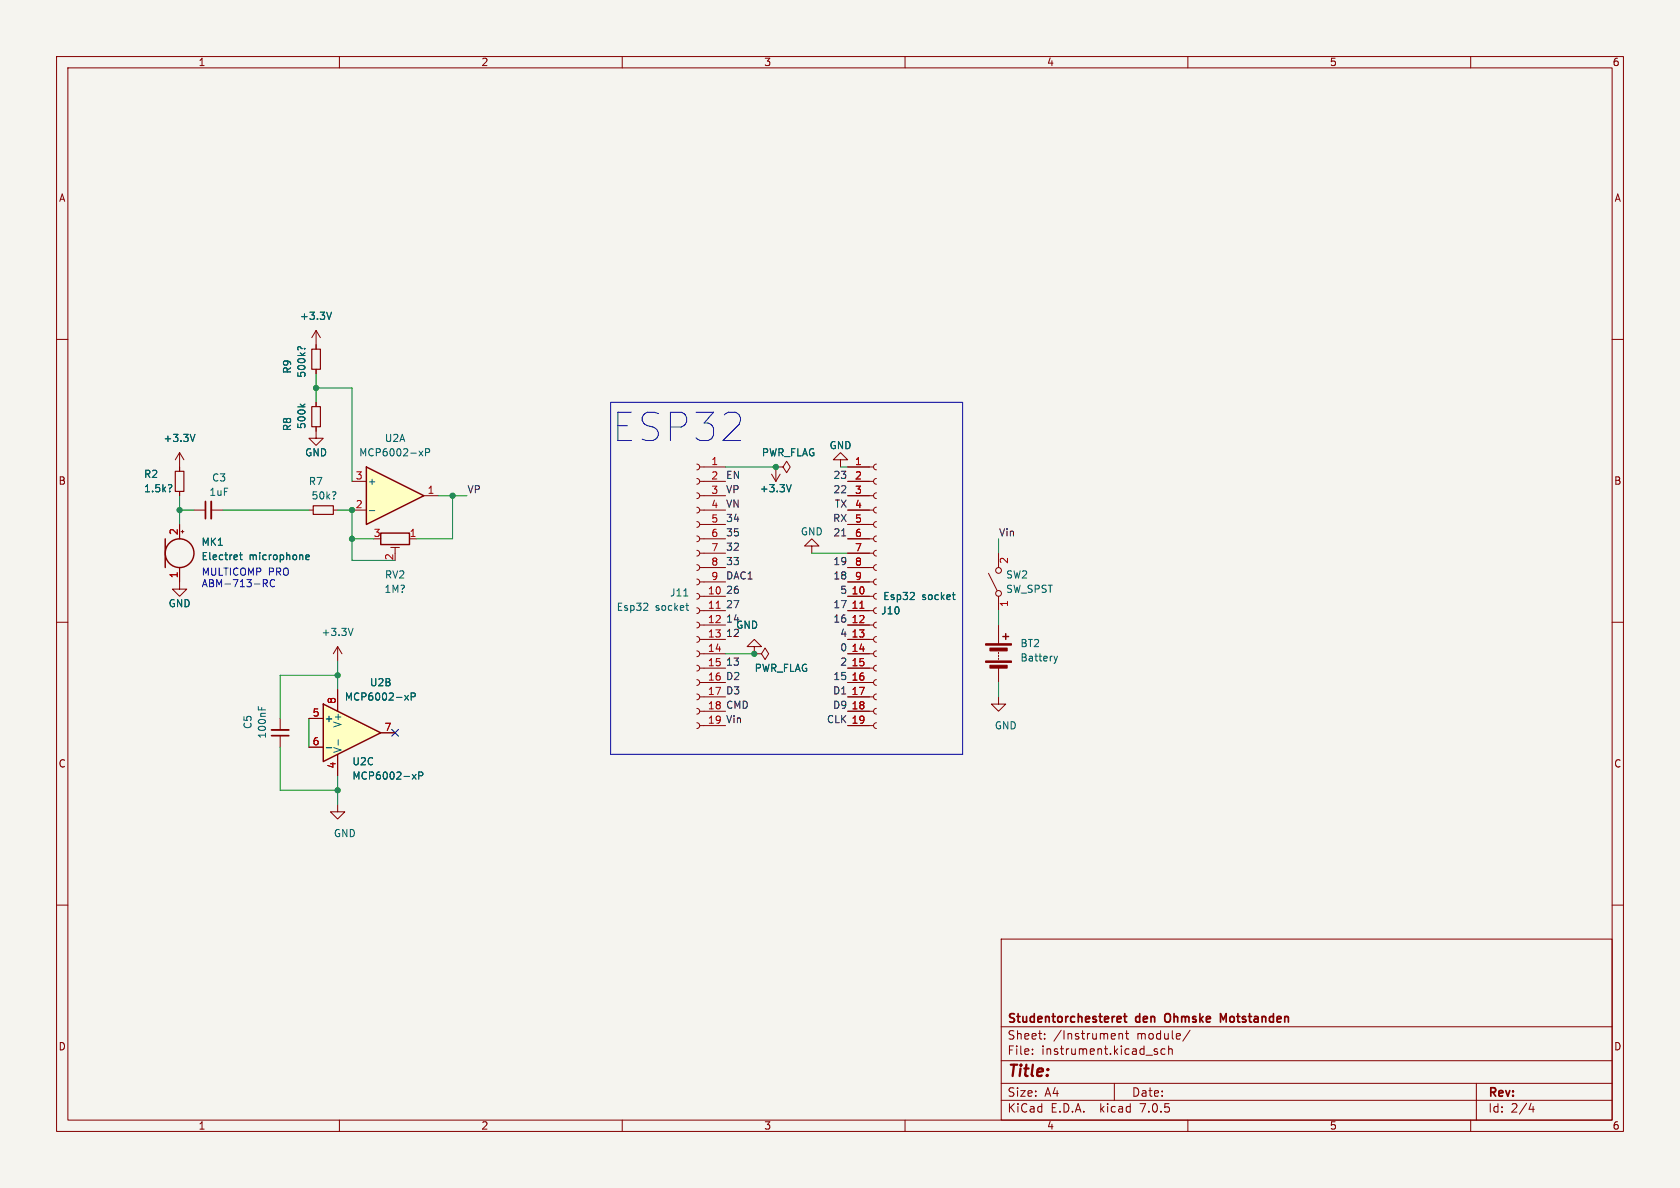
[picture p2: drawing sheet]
<svg xmlns="http://www.w3.org/2000/svg" width="297mm" height="210mm" viewBox="0 0 297 210" stroke-linecap="round" stroke-linejoin="round" font-family="sans-serif">
<path d="M0 0h297v210h-297z" fill="#f5f4ef" stroke="#f5f4ef" stroke-width=".18"/>
<g fill="none" stroke="#840000" stroke-width=".18">
<path d="M10 10h277v190h-277zM12 12h273v186h-273zM60 10v2M110 10v2M160 10v2M210 10v2M260 10v2M10 60h2M55.9 58.4v3.3M55.9 58.4l-.8 1.3M55.9 58.4l.7 1.3M285 60h2"/>
<path d="M55.9 65.3v.7M55.9 71.1v.8M55.9 75.4v.8M31.7 80l-.7 1.3M31.7 80v3.3M31.7 86.9v.7M31.7 80l.8 1.3M34.3 90.2h2M37.3 90.2h2.1M10 110h2M59.7 114.3l-.8 1.3M59.7 114.3v2.5"/>
<path d="M59.7 114.3l.8 1.3M133.3 114.3h1.3l-1.3-1.3-1.2 1.3h1.2v1.3M285 110h2M59.7 121.9v3.8M59.7 133.4v3.8M10 160h2M285 160h2M177 166h108v32h-108zM60 198v2M110 198v2M160 198v2M177 194.5h108"/>
<path d="M177 191.5h108M177 187.5h108M177 181.5h108M182.5 186.3v.1M182.5 185.5v.1M184.7 183.6v.1M184.7 182.8v.1M197 191.5v3M197.8 182.7v1M197.8 182.8l.2-.1 .4 .1 .1 .9M199 182.7h.5M199.2 182.2v1.3l.3 .2"/>
<path d="M204.1 185.8l.4 .1 .2 .2-.1 .2-.4 .1M204.1 185.5h.5M206 185.5l-.5-.1-.3 .3v.4l.2 .2h.6M206.6 185.5l.2-.1 .4 .1v.9M206.6 184.9v1.5M210 198v2M210.4 182.1l-1.3 2M260 198v2M261 191.5v6.5M270.7 195l-.4 1.1h.9M271 195.6v1"/>
</g>
<path d="M36.3 88.6v3.1M197.7 179.7l.4 .1 .1 .2-.7 .2M198.6 179.7h.6M198.8 179.2v1.3l.4 .2M198.1 180.6l-.4 .1M216.3 180.3l-.5-1.1v1.5" fill="none" stroke="#840000" stroke-width=".3"/>
<path d="M37.3 88.6v3.1" fill="none" stroke="#840000" stroke-width=".33"/>
<path d="M55.1 61.7h1.5v3.6h-1.5zM55.1 71.9h1.5v3.5h-1.5zM31 83.3h1.5v3.6h-1.5z" fill="none" stroke="#840000" stroke-width=".2"/>
<path d="M58.6 55.2l-.4 1.3M34.5 76.8l-.5 1.2M53.1 71.4l.5 .5M53.3 61.6l-.2-.3h-.3l-.2 .2v.3M53.9 71.4l-.5 .4M30.2 85.7l.2 .3-.3 .2M62.4 111.1l-.4 1.2M59.8 130.8v.9M72.9 136.9l.7 .8M73.6 136.9l-.7 .8M74 137.1h.6l.2-.2-.1-.3-.7-.1v1.2" fill="none" stroke="#006464" stroke-width=".18"/>
<path d="M57.1 124.5l10.2 5-10.2 5.1z" fill="#ffffc2"/>
<path d="M57.1 124.5l10.2 5-10.2 5.1z" fill="none" stroke="#840000" stroke-width=".25"/>
<path d="M55.9 76.2v1.3h-1.3l1.3 1.2 1.2-1.2h-1.2M54.6 90.2h.8M58.9 90.2h.8M137.2 82.6h1.2l.7-1.1 .6 1.1-.6 1-.7-1M137.2 82.6h.1M54.6 127h2.5M54.6 132.1h2.5M67.3 129.5h2.5" fill="none" stroke="#840000" stroke-width=".18"/>
<path d="M59.3 87v.4M57.7 132.2h.9M71.5 122.9l.7 .9M72.2 122.9l-.7 .9M72.7 123.2l.6-.1 .1-.2v-.3l-.7-.1v1.3" fill="none" stroke="#006464" stroke-width=".18"/>
<path d="M55.4 89.4h3.5v1.5h-3.5z" fill="none" stroke="#840000" stroke-width=".2"/>
<path d="M64.8 82.6l10.1 5-10.1 5.1z" fill="#ffffc2"/>
<g fill="none" stroke="#840000" stroke-width=".25">
<path d="M29.2 95.3v5M64.8 82.6l10.1 5-10.1 5.1zM67.3 94.2h5.1v2.1h-5.1zM177.3 112.5h1M177.8 112v1"/>
<circle cx="31.7" cy="97.8" r="2.54"/>
</g>
<g fill="none" stroke="#840000" stroke-width=".18">
<path d="M55.9 61v.7M55.9 65.3v.7M55.9 71.1v.8M55.9 75.4v.8M31.7 82.6v.7M31.7 86.9v.7M31.7 92.7v2.6M32 94h.5M32.3 93.7v.5M62.2 90.2h2.6M62.2 85.1h2.6M69.1 96.8h1.5"/>
<path d="M69.8 96.8v1M72.4 95.3h1.3M74.9 87.6h2.6M123.2 99.8l.4 .2 .1 .3-.2 .4-.3 .1M123.2 97.3l.4 .1 .1 .4-.2 .4-.3 .1M123.2 94.7l.4 .2 .1 .4-.2 .3-.3 .2M123.2 92.2l.4 .2 .1 .3-.2 .4-.3 .1M123.2 89.7l.4 .1 .1 .4-.2 .3-.3 .2M123.2 87.1l.4 .2 .1 .3-.2 .4-.3 .1M123.2 84.6l.4 .1 .1 .4-.2 .4-.3 .1M123.2 82l.4 .2 .1 .4-.2 .3-.3 .2M123.7 87.6h4.6"/>
<path d="M123.7 90.2h4.6M123.7 85.1h4.6M123.7 95.3h4.6M123.7 97.8h4.6M123.7 92.7h4.6M123.7 82.6h4.6M136.4 83.8l.8 1.3M137.2 82.6h.1M137.2 82.6v2.5M137.9 83.8l-.7 1.3M143.5 96.5h-1.3l1.3-1.2 1.3 1.2h-1.3v1.3M148.6 81.3h-1.3l1.3-1.3 1.3 1.3h-1.3v1.3"/>
<path d="M149.9 87.6h4.5M149.9 90.2h4.5M149.9 85.1h4.5M149.9 95.3h4.5M149.9 97.8h4.5M149.9 92.7h4.5M149.9 82.6h4.5M154.9 99.8l-.3 .2-.2 .3 .2 .4 .3 .1M154.9 97.3l-.3 .1-.2 .4 .2 .3 .3 .2M154.9 94.7l-.3 .2-.2 .3 .2 .4 .3 .2M154.9 92.2l-.3 .1-.2 .4 .2 .4 .3 .1M154.9 89.7l-.3 .1-.2 .4 .2 .3 .3 .2"/>
<path d="M154.9 87.1l-.3 .2-.2 .3 .2 .4 .3 .1M154.9 84.6l-.3 .1-.2 .4 .2 .3 .3 .2M154.9 82l-.3 .2-.2 .3 .2 .4 .3 .2M176.5 97.8v2.5M31.7 100.3v3.8h-1.2l1.2 1.3 1.3-1.3h-1.3M123.2 117.6l.4 .2 .1 .3-.2 .4-.3 .1M123.2 115.1l.4 .1 .1 .4-.2 .3-.3 .2M123.2 112.5l.4 .2 .1 .3-.2 .4-.3 .1M123.2 110l.4 .1 .1 .4-.2 .4-.3 .1M123.2 107.4l.4 .2 .1 .4-.2 .3-.3 .2M123.2 104.9l.4 .2 .1 .3-.2 .4-.3 .1M123.2 102.4l.4 .1 .1 .4-.2 .3-.3 .2"/>
<path d="M123.7 118.1h4.6M123.7 115.6h4.6M123.7 113h4.6M123.7 110.5h4.6M123.7 108h4.6M123.7 105.4h4.6M123.7 102.9h4.6M123.7 100.3h4.6M133.3 115.6h1.3l.7-1 .6 1-.6 1-.7-1M133.3 115.6h.1M149.9 118.1h4.5M149.9 115.6h4.5"/>
<path d="M149.9 113h4.5M149.9 110.5h4.5M149.9 108h4.5M149.9 105.4h4.5M149.9 102.9h4.5M149.9 100.3h4.5M154.9 117.6l-.3 .1-.2 .4 .2 .4 .3 .1M154.9 115.1l-.3 .1-.2 .4 .2 .3 .3 .2M154.9 112.5l-.3 .2-.2 .3 .2 .4 .3 .1M154.9 110l-.3 .1-.2 .4 .2 .3 .3 .2M154.9 107.4l-.3 .2-.2 .3 .2 .4 .3 .2M154.9 104.9l-.3 .1-.2 .4 .2 .4 .3 .1"/>
<path d="M154.9 102.4l-.3 .1-.2 .4 .2 .3 .3 .2M174.8 101.3l1.5 3.1M176.5 105.4v2.6M176.5 110.5v3.3M176.5 115.3v.3M176.5 115.8v.3M176.5 116.3v.3M176.5 118.1v2.6M49.5 127v2M49.5 130v2.1M54.6 127h2.5M54.6 132.1h2.5"/>
<path d="M59.7 121.9v3.8M59.7 133.4v3.8M67.3 129.5h2.5M123.2 127.8l.4 .1 .1 .4-.2 .3-.3 .2M123.2 125.2l.4 .2 .1 .3-.2 .4-.3 .1M123.2 122.7l.4 .1 .1 .4-.2 .4-.3 .1M123.2 120.1l.4 .2 .1 .4-.2 .3-.3 .2M123.7 128.3h4.6M123.7 125.7h4.6M123.7 123.2h4.6M123.7 120.7h4.6M149.9 128.3h4.5"/>
<path d="M149.9 125.7h4.5M149.9 123.2h4.5M149.9 120.7h4.5M154.9 127.8l-.3 .1-.2 .4 .2 .3 .3 .2M154.9 125.2l-.3 .2-.2 .3 .2 .4 .3 .1M154.9 122.7l-.3 .1-.2 .4 .2 .3 .3 .2M154.9 120.1l-.3 .2-.2 .3 .2 .4 .3 .2M176.5 123.2v1.3h1.3l-1.3 1.2-1.2-1.2h1.2M59.7 142.2v1.3h1.3l-1.3 1.3-1.3-1.3h1.3"/>
<circle cx="176.5" cy="104.9" r=".51"/>
<circle cx="176.5" cy="100.8" r=".51"/>
</g>
<g fill="none" stroke="#006464" stroke-width=".18">
<path d="M58.6 55.2l-.4 1.3M34.5 76.8l-.5 1.2M53.1 71.4l.5 .5M53.3 61.6l-.2-.3h-.3l-.2 .2v.3M53.9 71.4l-.5 .4M74.1 79.7l.6 .9M74.7 79.7l-.6 .9M75.2 80l.6-.1 .2-.2-.1-.3-.7-.1v1.3M30.2 85.7l.2 .3-.3 .2M42.3 98.1h.5M42.5 97.7v1.1l.3 .1M54.1 98.5l.6-.1-.1-.2-.3-.1-.2 .2v.6h.5"/>
<path d="M65.3 90.3h1M139.9 85.7l-.4 1.2M113.7 107.9h.8M114.5 106.7v.5M120.9 105.4h.7M121.2 107h.5M121.5 107.8l.2 .1M160.9 106h.8M161.6 104.8v.5M168.4 105.1h.4M168.6 105.9l.2 .1M186.3 116l.3 .8"/>
<path d="M186.6 116.8l-.1 .4M186.9 116l-.3 .8M45.7 124.9v.6M57.7 132.2h.9M59.8 130.8v.9M71.5 122.9l.7 .9M72.2 122.9l-.7 .9M72.7 123.2l.6-.1 .1-.2v-.3l-.7-.1v1.3M72.9 136.9l.7 .8M73.6 136.9l-.7 .8M74 137.1h.6l.2-.2-.1-.3-.7-.1v1.2"/>
</g>
<path d="M126.6 107.5h.7M152 107.5h.7" fill="none" stroke="#a90000" stroke-width=".18"/>
<path d="M48 129h3.1" fill="none" stroke="#840000" stroke-width=".33"/>
<path d="M48 130h3.1" fill="none" stroke="#840000" stroke-width=".3"/>
<g fill="#840000" stroke="#840000" stroke-width=".18">
<path d="M174.2 116.8h4.6v.3h-4.6z"/>
<path d="M174.2 113.8h4.6v.2h-4.6z"/>
<path d="M175 117.6h3.1v.5h-3.1z"/>
<path d="M175 114.6h3.1v.5h-3.1z"/>
</g>
<path d="M107.9 71.1h62.3v62.3h-62.3zM46.8 103.1l.5 .6M47 102.5l.3 .2-.1 .3-.7 .1M48.2 102.5a.66 .66 0 0 0-.5 .6 .66 .66 0 0 0 .6 .6l.2-.1M48.3 102.5l.2 .1" fill="none" stroke="#0000c2" stroke-width=".18"/>
<g fill="none" stroke="#009600" stroke-width=".18">
<path d="M55.9 68.6h6.3v16.5M55.9 66v5.1M31.7 90.2h2.6M31.7 87.6v5.1M39.4 90.2h15.2M59.7 90.2h2.5v8.9h7.6M62.2 95.3h3.8M77.5 87.6h5M80 87.6v7.7h-6.3M128.3 82.6h8.9M143.5 97.8h6.4M148.6 82.6h1.3"/>
<path d="M176.5 95.3v2.5M59.7 116.8v5.1M59.7 119.4h-10.2v7.6M128.3 115.6h5M176.5 108v2.5M49.5 132.1v7.6h10.2M54.6 127v5.1M59.7 137.2v5M176.5 120.7v2.5"/>
</g>
<path d="M69.2 128.9l1.3 1.2M70.5 128.9l-1.3 1.2" fill="none" stroke="#000084" stroke-width=".18"/>
<g fill="#009600" stroke="#009600" stroke-width=".18">
<circle cx="62.2" cy="95.3" r=".46"/>
<circle cx="62.2" cy="90.2" r=".46"/>
<circle cx="59.7" cy="119.4" r=".46"/>
<circle cx="55.9" cy="68.6" r=".46"/>
<circle cx="31.7" cy="90.2" r=".46"/>
<circle cx="59.7" cy="139.7" r=".46"/>
<circle cx="133.3" cy="115.6" r=".46"/>
<circle cx="80" cy="87.6" r=".46"/>
<circle cx="137.2" cy="82.6" r=".46"/>
</g>
<text font-size="7" fill="#0000c2" x="107.9" y="78.5">ESP32</text>
<text font-size="2.8" fill="#840000" x="178" y="190.8">Title:</text>
<g font-size="2.1" fill="#840000">
<text x="178" y="183.9">Sheet:</text>
<text x="178" y="181.1">Studentorchesteret</text>
<text x="186.2" y="183.9">/Instrument</text>
<text x="200.7" y="181.1">den</text>
<text x="200.9" y="183.9">module/</text>
<text x="206.3" y="181.1">Ohmske</text>
<text x="216.6" y="181.1">Motstanden</text>
<text x="178" y="186.6">File:</text>
<text x="184" y="186.6">instrument.kicad_sch</text>
<text x="178" y="196.8">KiCad</text>
<text x="178" y="194">Size:</text>
<text x="184.6" y="194">A4</text>
<text x="185.7" y="196.8">E.D.A.</text>
<text x="194.4" y="196.8">kicad</text>
<text x="200" y="194">Date:</text>
<text x="201.5" y="196.8">7.0.5</text>
<text x="263" y="194.2">Rev:</text>
<text x="263" y="196.8">Id:</text>
<text x="267" y="196.8">2/4</text>
</g>
<g font-size="1.8" fill="#840000">
<text x="35" y="11.8">1</text>
<text x="85" y="11.8">2</text>
<text x="135" y="11.8">3</text>
<text x="185" y="11.8">4</text>
<text x="235" y="11.8">5</text>
<text x="285" y="11.8">6</text>
<text x="10.4" y="35.8">A</text>
<text x="285.4" y="35.8">A</text>
<text x="10.3" y="85.8">B</text>
<text x="285.3" y="85.8">B</text>
<text x="10.3" y="135.8">C</text>
<text x="285.3" y="135.8">C</text>
<text x="10.3" y="185.8">D</text>
<text x="285.3" y="185.8">D</text>
<text x="35" y="199.8">1</text>
<text x="85" y="199.8">2</text>
<text x="135" y="199.8">3</text>
<text x="185" y="199.8">4</text>
<text x="235" y="199.8">5</text>
<text x="285" y="199.8">6</text>
</g>
<g font-size="1.8" fill="#006464">
<text x="53" y="56.7">+3.3V</text>
<text x="51.6" y="66.1" transform="rotate(-90 51.6 66.1)">R9</text>
<text x="54.2" y="66.8" transform="rotate(-90 54.2 66.8)">500k?</text>
<text x="51.6" y="76.3" transform="rotate(-90 51.6 76.3)">R8</text>
<text x="54.2" y="75.9" transform="rotate(-90 54.2 75.9)">500k</text>
<text x="28.8" y="78.3">+3.3V</text>
<text x="53.9" y="80.8">GND</text>
<text x="63.4" y="80.8">MCP6002-xP</text>
<text x="68" y="78.3">U2A</text>
<text x="134.6" y="80.8">PWR_FLAG</text>
<text x="146.6" y="79.6">GND</text>
<text x="25.4" y="84.6">R2</text>
<text x="25.4" y="87.2">1.5k?</text>
<text x="36.9" y="87.8">1uF</text>
<text x="37.4" y="85.3">C3</text>
<text x="54.5" y="85.9">R7</text>
<text x="55" y="88.5">50k?</text>
<text x="64.9" y="85.9">+</text>
<text x="134.3" y="87.2">+3.3V</text>
<text x="141.5" y="94.8">GND</text>
<text x="35.6" y="96.6">MK1</text>
<text x="35.6" y="99.2">Electret</text>
<text x="44" y="99.2">microphone</text>
<text x="29.8" y="107.5">GND</text>
<text x="67.9" y="105">1M?</text>
<text x="68" y="102.4">RV2</text>
<text x="118.4" y="105.6">J11</text>
<text x="156.1" y="106.2">Esp32</text>
<text x="162.9" y="106.2">socket</text>
<text x="177.8" y="102.4">SW2</text>
<text x="177.8" y="105">SW_SPST</text>
<text x="56.8" y="112.6">+3.3V</text>
<text x="109" y="108.1">Esp32</text>
<text x="115.8" y="108.1">socket</text>
<text x="128.3" y="112.7">12</text>
<text x="128.3" y="110.1">14</text>
<text x="130.1" y="111.3">GND</text>
<text x="155.7" y="108.8">J10</text>
<text x="133.4" y="118.9">PWR_FLAG</text>
<text x="180.3" y="114.6">BT2</text>
<text x="180.3" y="117.1">Battery</text>
<text x="60.9" y="124">MCP6002-xP</text>
<text x="65.3" y="121.5">U2B</text>
<text x="44.6" y="128.9" transform="rotate(-90 44.6 128.9)">C5</text>
<text x="47.2" y="130.6" transform="rotate(-90 47.2 130.6)">100nF</text>
<text x="57.3" y="127.8">+</text>
<text x="60.5" y="128.6" transform="rotate(-90 60.5 128.6)">V+</text>
<text x="175.8" y="129.1">GND</text>
<text x="60.5" y="133.2" transform="rotate(-90 60.5 133.2)">V-</text>
<text x="62.2" y="135.4">U2C</text>
<text x="62.2" y="138">MCP6002-xP</text>
<text x="59" y="148.1">GND</text>
</g>
<g font-size="1.8" fill="#a90000">
<text x="125.7" y="82.3">1</text>
<text x="151.1" y="82.3">1</text>
<text x="62.8" y="89.9">2</text>
<text x="62.8" y="84.8">3</text>
<text x="75.5" y="87.4">1</text>
<text x="125.7" y="84.8">2</text>
<text x="125.7" y="87.4">3</text>
<text x="125.7" y="89.9">4</text>
<text x="151.1" y="84.8">2</text>
<text x="151.1" y="87.4">3</text>
<text x="151.1" y="89.9">4</text>
<text x="31.5" y="94.6" transform="rotate(-90 31.5 94.6)">2</text>
<text x="66" y="95">3</text>
<text x="72.4" y="95">1</text>
<text x="125.7" y="92.5">5</text>
<text x="125.7" y="95">6</text>
<text x="151.1" y="92.5">5</text>
<text x="151.1" y="95">6</text>
<text x="69.6" y="99.1" transform="rotate(-90 69.6 99.1)">2</text>
<text x="125.7" y="97.5">7</text>
<text x="125.7" y="100.1">8</text>
<text x="151.1" y="97.5">7</text>
<text x="151.1" y="100.1">8</text>
<text x="178.4" y="99.7" transform="rotate(-90 178.4 99.7)">2</text>
<text x="31.5" y="102.3" transform="rotate(-90 31.5 102.3)">1</text>
<text x="125.1" y="105.2">10</text>
<text x="125.1" y="107.7">11</text>
<text x="125.7" y="102.6">9</text>
<text x="150.5" y="105.2">10</text>
<text x="150.5" y="107.7">11</text>
<text x="151.1" y="102.6">9</text>
<text x="178.4" y="107.3" transform="rotate(-90 178.4 107.3)">1</text>
<text x="125.1" y="110.2">12</text>
<text x="125.1" y="112.8">13</text>
<text x="150.5" y="110.2">12</text>
<text x="150.5" y="112.8">13</text>
<text x="125.1" y="115.3">14</text>
<text x="125.1" y="117.9">15</text>
<text x="150.5" y="115.3">14</text>
<text x="150.5" y="117.9">15</text>
<text x="59.4" y="124.5" transform="rotate(-90 59.4 124.5)">8</text>
<text x="150.5" y="120.4">16</text>
<text x="150.5" y="122.9">17</text>
<text x="150.5" y="125.5">18</text>
<text x="55.2" y="126.7">5</text>
<text x="55.2" y="131.8">6</text>
<text x="67.9" y="129.3">7</text>
<text x="150.5" y="128">19</text>
<text x="59.4" y="135.9" transform="rotate(-90 59.4 135.9)">4</text>
</g>
<g font-size="1.8" fill="#0f0f0f">
<text x="82.5" y="87.3">VP</text>
<text x="128.3" y="89.8">VN</text>
<text x="128.3" y="87.3">VP</text>
<text x="128.3" y="84.7">EN</text>
<text x="147.3" y="84.7">23</text>
<text x="147.3" y="87.3">22</text>
<text x="147.6" y="89.8">TX</text>
<text x="128.3" y="92.4">34</text>
<text x="128.3" y="94.9">35</text>
<text x="147.3" y="92.4">RX</text>
<text x="147.3" y="94.9">21</text>
<text x="176.5" y="94.9">Vin</text>
<text x="128.3" y="97.4">32</text>
<text x="128.3" y="100">33</text>
<text x="147.3" y="100">19</text>
<text x="128.3" y="107.6">27</text>
<text x="128.3" y="102.5">DAC1</text>
<text x="128.3" y="105.1">26</text>
<text x="147.3" y="107.6">17</text>
<text x="147.3" y="102.5">18</text>
<text x="148.5" y="105.1">5</text>
<text x="147.3" y="110.1">16</text>
<text x="148.5" y="112.7">4</text>
<text x="128.3" y="117.8">13</text>
<text x="148.5" y="117.8">2</text>
<text x="148.5" y="115.2">0</text>
<text x="125.1" y="120.4">16 D2</text>
<text x="125.1" y="122.9">17 D3</text>
<text x="125.1" y="125.5">18 CMD</text>
<text x="147.3" y="125.4">D9</text>
<text x="147.3" y="122.8">D1</text>
<text x="147.3" y="120.3">15</text>
<text x="125.1" y="128">19 Vin</text>
<text x="146.2" y="127.9">CLK 19</text>
</g>
<g font-size="1.8" fill="#0000c2">
<text x="35.6" y="101.8">MULTICOMP PRO</text>
<text x="35.6" y="103.9">ABM-713-RC</text>
</g>
</svg>
